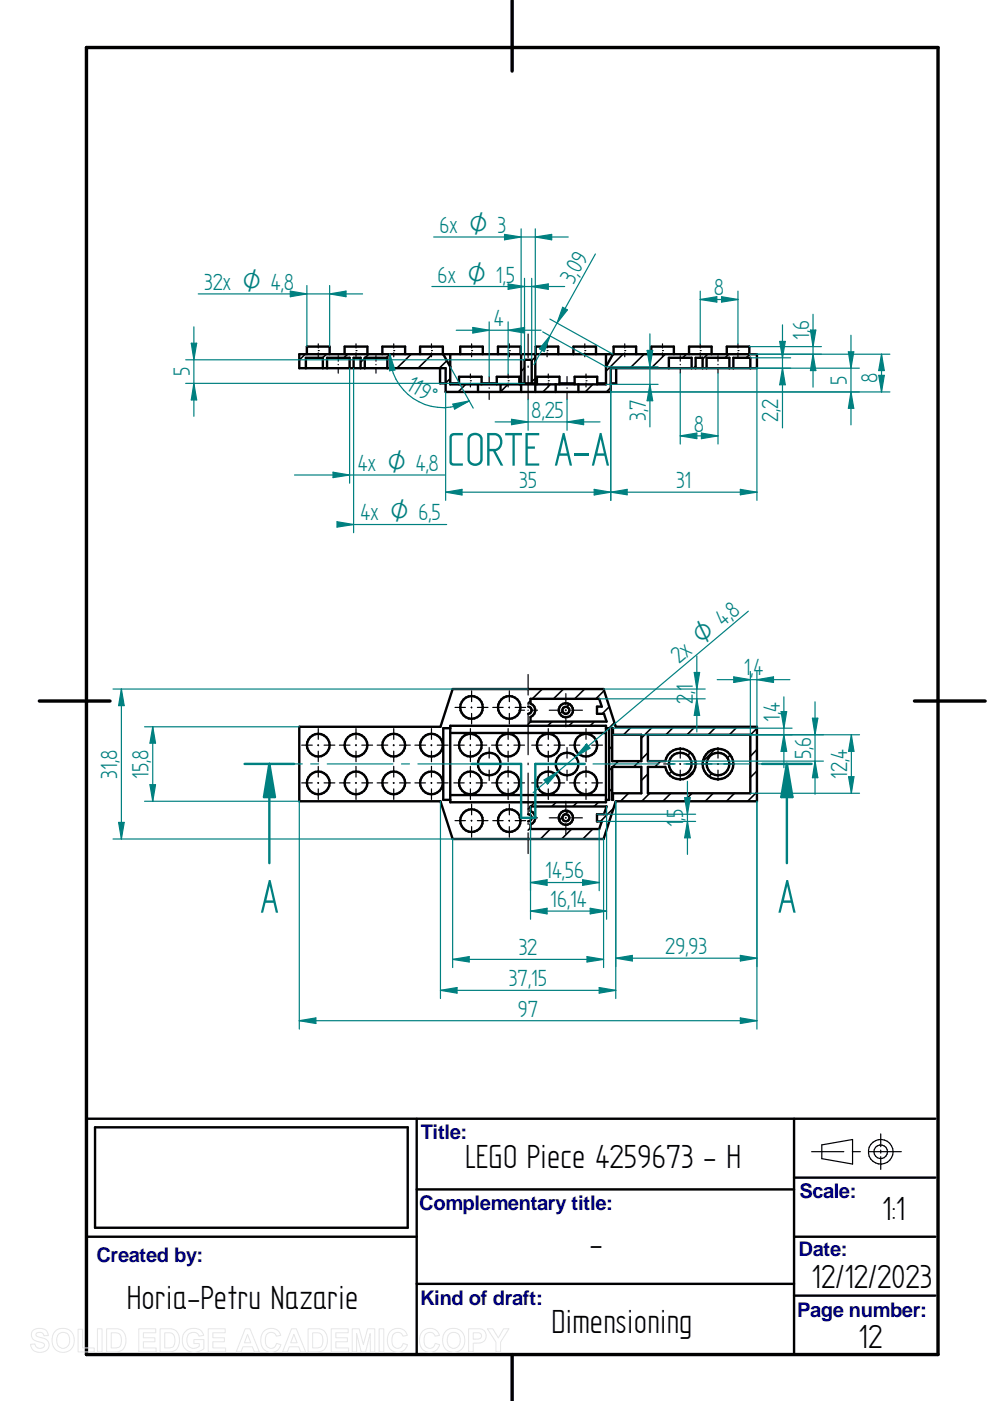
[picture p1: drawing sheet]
<svg xmlns="http://www.w3.org/2000/svg" width="210mm" height="297mm" viewBox="0 0 210 297" stroke-linecap="round" stroke-linejoin="round" font-family="sans-serif">
<path d="M18.3 10.1h180.6v277.1h-180.6zM108.6 .1v15M8.3 148.6h15M193.9 148.6h15M108.6 287.2v9.9" fill="none" stroke="#000" stroke-width=".72"/>
<g fill="none" stroke="#000" stroke-width=".51">
<path d="M63.5 154.1h29.9l2.6-8h32l2.6 8h29.9v15.8h-29.9l-2.6 8h-32l-2.6-8h-29.9zM95.5 155.4h33M95.5 153.9h33v16.2h-33zM95.5 154.4h-1.5v15.2h1.5M112 149.8a.76 .76 0 0 1 .7 .8 .76 .76 0 0 1-.7 .7M112.5 148.2h14.5l.6 1.6h-1v1.5h1.5l.5 1.7h-16.1v-1a1.51 1.51 0 0 0 1-1.4 1.51 1.51 0 0 0-1-1.4zM128.5 154.4h.7v15.2h-.7M129.8 154.4h.2v1.4h6v5.6h-6.2zM137.4 155.8h21.7v12.4h-21.7v-5.6h3.7a3.2 3.2 0 0 0 4.9 2.1 3.2 3.2 0 0 0 0-5.4 3.2 3.2 0 0 0-4.9 2.1h-3.7zM95.5 168.6h33M112 172.6a.74 .74 0 0 1 .7 .8 .74 .74 0 0 1-.7 .7M112.5 171h16.1l-.5 1.6h-1.5v1.6h1l-.6 1.6h-14.5v-1a1.51 1.51 0 0 0 1-1.4 1.51 1.51 0 0 0-1-1.4z"/>
<path d="M129.8 162.6h6.2v5.6h-6v1.4h-.2zM20.2 239h66.2v21.3h-66.2zM88.3 237.2v50M168.4 237.2v50M198.3 237.2h-180v50M88.3 252.2h80.1M168.4 249.7h29.9M18.3 262.2h70M88.3 272.2h80.1M168.4 262.2h29.9M168.4 274.7h29.9"/>
<circle cx="67.5" cy="158" r="2.4"/>
<circle cx="75.5" cy="158" r="2.4"/>
<circle cx="83.5" cy="158" r="2.4"/>
<circle cx="91.5" cy="158" r="2.41"/>
<circle cx="99.7" cy="158" r="2.4"/>
<circle cx="100" cy="150" r="2.4"/>
<circle cx="107.7" cy="158" r="2.4"/>
<circle cx="108" cy="150" r="2.4"/>
<circle cx="116.2" cy="158" r="2.4"/>
<circle cx="120" cy="150.6" r=".76"/>
<circle cx="120" cy="150.6" r="1.51"/>
<circle cx="124.2" cy="158" r="2.4"/>
<circle cx="67.5" cy="166" r="2.4"/>
<circle cx="75.5" cy="166" r="2.4"/>
<circle cx="83.5" cy="166" r="2.4"/>
<circle cx="91.5" cy="166" r="2.4"/>
<circle cx="99.7" cy="166" r="2.4"/>
<circle cx="100" cy="174" r="2.4"/>
<circle cx="103.7" cy="162" r="2.41"/>
<circle cx="107.7" cy="166" r="2.4"/>
<circle cx="108" cy="174" r="2.4"/>
<circle cx="116.2" cy="166" r="2.4"/>
<circle cx="120" cy="173.4" r="1.5"/>
<circle cx="120" cy="173.4" r=".74"/>
<circle cx="120.2" cy="162" r="2.41"/>
<circle cx="124.2" cy="166" r="2.4"/>
<circle cx="144.2" cy="162" r="2.41"/>
<circle cx="152.2" cy="162" r="3.3"/>
<circle cx="152.2" cy="162" r="2.41"/>
</g>
<g fill="none" stroke="#000" stroke-width=".25">
<path d="M64 158h2.2M67.4 158h.2M67.5 154.5v2.3M67.5 157.9v.2M67.5 159.3v2.2M68.7 158h2.3M72 158h2.2M75.4 158h.2M75.5 154.5v2.3M75.5 157.9v.2M75.5 159.3v2.2M76.7 158h2.3"/>
<path d="M80 158h2.2M83.4 158h.2M83.5 154.5v2.3M83.5 157.9v.2M83.5 159.3v2.2M84.7 158h2.3M88 158h2.2M91.4 158h.2M91.5 154.5v2.3M91.5 157.9v.2M91.5 159.3v2.2M92.7 158h2.3"/>
<path d="M96.2 158h2.2M96.5 150h2.2M99.6 158h.2M99.7 154.5v2.3M99.7 157.9v.2M99.7 159.3v2.2M99.9 150h.1M100 146.5v2.3M100 149.9v.2M100 151.3v2.2M101 158h2.2M101.2 150h2.3"/>
<path d="M103.7 158.5v2.2M104.2 158h2.2M104.5 150h2.2M107.6 158h.2M107.7 154.5v2.3M107.7 157.9v.2M107.7 159.3v2.2M107.9 150h.1M108 146.5v2.3M108 149.9v.2M108 151.3v2.2M109 158h2.2"/>
<path d="M109.2 150h2.3M110 150.6h1.2M111.9 150.6h.1M112 143v4.4M112 149.1v.4M112 151.3v8.7M112.7 150.6h1.3M112.7 158h2.2M116.1 158h.2M116.2 154.5v2.3M116.2 157.9v.2M116.2 159.3v2.2"/>
<path d="M116.5 150.6h2.2M117.5 158h2.2M119.8 150.6h.3M120 147.1v2.3M120 150.5v.2M120 151.8v2.3M120.2 158.5v2.2M120.7 158h2.2M121.2 150.6h2.3M124.1 158h.2M124.2 154.5v2.3M124.2 157.9v.2"/>
<path d="M124.2 159.3v2.2M125.5 158h2.2M144.2 158.5v2.2M152.2 158.5v2.2M64 166h2.2M67.4 166h.2M67.5 162.5v2.3M67.5 165.9v.2M67.5 167.3v2.2M68.7 166h2.3M72 166h2.2M75.4 166h.2"/>
<path d="M75.5 162.5v2.3M75.5 165.9v.2M75.5 167.3v2.2M76.7 166h2.3M80 166h2.2M83.4 166h.2M83.5 162.5v2.3M83.5 165.9v.2M83.5 167.3v2.2M84.7 166h2.3M88 166h2.2M91.4 166h.2"/>
<path d="M91.5 162.5v2.3M91.5 165.9v.2M91.5 167.3v2.2M92.7 166h2.3M96.2 166h2.2M96.5 174h2.2M99.6 166h.2M99.7 162.5v2.3M99.7 165.9v.2M99.7 167.3v2.2M99.9 174h.1M100 170.5v2.3"/>
<path d="M100 173.9v.2M100 175.3v2.2M100.2 162h2.2M101 166h2.2M101.2 174h2.3M103.6 162h.2M103.7 161.9v.2M103.7 163.3v2.2M104.2 166h2.2M104.5 174h2.2M105 162h2.2M107.6 166h.2"/>
<path d="M107.7 162.5v2.3M107.7 165.9v.2M107.7 167.3v2.2M107.9 174h.1M108 170.5v2.3M108 173.9v.2M108 175.3v2.2M109 166h2.2M109.2 174h2.3M110 173.4h1.2M111.9 173.4h.1M112 161.8v.3"/>
<path d="M112 163.9v8.8M112 174.5v.3M112 176.6v4.4M112.7 173.4h1.3M112.7 166h2.2M116.1 166h.2M116.2 162.5v2.3M116.2 165.9v.2M116.2 167.3v2.2M116.5 173.4h2.2M116.7 162h2.3M117.5 166h2.2"/>
<path d="M119.8 173.4h.3M120 169.9v2.2M120 173.3v.2M120 174.7v2.2M120.1 162h.2M120.2 161.9v.2M120.2 163.3v2.2M120.7 166h2.2M121.2 173.4h2.3M121.5 162h2.2M124.1 166h.2M124.2 162.5v2.3"/>
<path d="M124.2 165.9v.2M124.2 167.3v2.2M125.5 166h2.2M140.7 162h2.3M144.1 162h.2M144.2 161.9v.2M144.2 163.3v2.2M145.5 162h2.2M148.7 162h2.3M152.1 162h.2M152.2 161.9v.2M152.2 163.3v2.2"/>
<path d="M153.5 162h2.2M172.1 244.2h6.8M174.2 242.7l6.6-1.1v5.2l-6.6-1.1zM180.7 244.2h1.7M184.2 244.2h6.9M186.7 240.4v2.7M186.7 243.8v.7M186.7 245.2v2.7"/>
<circle cx="186.7" cy="244.2" r="1.44"/>
<circle cx="186.7" cy="244.2" r="2.61"/>
</g>
<g fill="none" stroke="#000" stroke-width=".34">
<path d="M112.5 148.5l-.5 .6M112.6 153l-.6 .5M115 146.1l-2.1 2.1M117.1 153l-1 .9M119.3 150.8l-.6 .5M119.5 146.1l-2.2 2.1M120.7 149.3l-.6 .6M121.5 153l-.8 .9M124 146.1l-2.2 2.1M126 153l-.9 .9M128.1 146.4l-1.8 1.8M129.2 149.8l-1.5 1.5"/>
<path d="M129.8 158.2l-.6 .6M130.3 153.2l-1.2 1.2M133.9 154.1l-1.7 1.7M137.4 159.6l-1.4 1.4M138.4 154.1l-2.4 2.4M142.9 154.1l-1.7 1.7M146.4 159.6l-.6 .6M147.4 154.1l-1.7 1.7M151.6 158.8l-2.5 2.6M151.8 154.1l-1.6 1.7M156.3 154.1l-1.7 1.7M160.5 154.4l-1.4 1.4"/>
<path d="M160.5 158.9l-1.4 1.5M112.5 171l-.5 .5M112.5 175.5l-.5 .5M113.4 170.1l-.9 .9M116.7 175.8l-2.1 2.1M117.9 170.1l-.9 .9M119.3 173.2l-.7 .7M120.5 172l-.7 .7M121.2 175.8l-2.1 2.1M122.4 170.1l-.9 .9M125.7 175.8l-2.1 2.1M126.9 170.1l-.9 .9"/>
<path d="M129.8 167.2l-.6 .6M129.8 162.7l-.6 .6M130 171.4l-2.7 2.8M131.1 161.4l-1.2 1.2M133.3 168.2l-1.7 1.7M135.6 161.4l-1.2 1.2M137.4 164.1l-1.4 1.4M137.8 168.2l-1.7 1.7M140.1 161.4l-1.2 1.2M142.2 168.2l-1.7 1.7M142.4 163.5l-.6 .6M146.7 168.2l-1.7 1.7"/>
<path d="M147.2 163.2l-1.7 1.8M150.9 164l-.6 .6M151.2 168.2l-1.7 1.7M154.9 160.1l-.7 .6M155.7 168.2l-1.7 1.7M160.5 163.4l-1.4 1.4M160.5 167.9l-2 2"/>
</g>
<g fill="none" stroke="#008080" stroke-width=".25">
<path d="M57.1 162h7M65.9 162h1.7M69.4 162h13.9M85.1 162h1.7M88.6 162h14M104.4 162h1.7M107.9 162h2.6M113.5 162h6.9M122.2 162h1.8M125.7 162h14M141.5 162h1.7M145 162h13.9"/>
<path d="M160.7 162h1.7M164.2 162h2.6"/>
</g>
<path d="M62.4 162h-5.3v21M100 162h10.5v11.4h3v-11.4h10.5M161.6 162h5.2" fill="none" stroke="#008080" stroke-width=".51"/>
<path d="M57.1 162l1.2 7h-2.3z" fill="#008080"/>
<path d="M57.1 162l1.2 7h-2.3zM166.8 162v21" fill="none" stroke="#008080" stroke-width=".51"/>
<path d="M166.8 162l1.2 7h-2.3z" fill="#008080"/>
<path d="M51.9 162h5.2M166.8 162l1.2 7h-2.3zM166.8 162h5.3" fill="none" stroke="#008080" stroke-width=".51"/>
<g fill="none" stroke="#000" stroke-width=".34">
<path d="M64.7 75.1l-1.2 1.2M69.2 75.1l-.8 .8M73.7 75.1l-.8 .8M77.3 75.9l-.8 .9M78.2 75.1l-.8 .8M82.7 75.1l-.8 .8M87.2 75.1l-3 3M91.7 75.1l-3.1 3M94.7 76.5l-1.6 1.6M111.2 78l-.7 .7M113.5 75.7l-.8 .8M132.1 75.1l-3.6 3.6"/>
<path d="M136.6 75.1l-3 3M141.1 75.1l-3.1 3M145.5 75.1l-.8 .8M147.5 77.6l-.5 .5M150 75.1l-1 1.1M154.5 75.1l-.8 .8M159 75.1l-.8 .8M95.5 80.3l-1 .9M98.7 81.5l-1.5 1.6M107.7 81.5l-1.6 1.6M113.5 80.2l-.8 .7M116.7 81.5l-1.6 1.6"/>
<path d="M125.7 81.5l-1.6 1.6M129.5 82.2l-.9 .9"/>
</g>
<g fill="none" stroke="#000" stroke-width=".51">
<path d="M64.9 78.1v-2.2h3.6v2.2M69.9 75.1v-1.6h-4.8v1.6M74.1 78.1v-2.2h-4.8v2.2M75 78.1v-2.2h1.5v2.2M77.3 78.1v-2.2h4.8v2.2M77.9 75.1v-1.6h-4.8v1.6M85.9 75.1v-1.6h-4.8v1.6M93.3 78.1v3.2h1.2M93.9 75.1v-1.6h-4.8v1.6M94 75.1l1.5 2.7M95.5 75.1v6.4h33v-6.4M102.4 75.1v-1.6h-4.8v1.6"/>
<path d="M110.4 75.1v-1.6h-4.8v1.6M110.5 75.1v6.2M113.5 75.1v6.2M113.5 75.1h-50v3h31v5h35v-5h31v-3h-30.5M113.5 75.1h16.5M118.4 75.1v-1.6h-4.8v1.6M126.4 75.1v-1.6h-4.8v1.6M130 75.1l-1.5 2.7M130.6 78.1v3.2h-1.1M134.9 75.1v-1.6h-4.8v1.6M142.9 75.1v-1.6h-4.8v1.6M146.6 78.1v-2.2h-4.8v2.2"/>
<path d="M147.5 78.1v-2.2h1.5v2.2M150.9 75.1v-1.6h-4.8v1.6M154.6 78.1v-2.2h-4.8v2.2M155.5 78.1v-2.2h3.6v2.2M158.9 75.1v-1.6h-4.8v1.6M95.5 81.3h1.8M101.3 81.5v1.6M102.1 81.5v-1.6h-4.8v1.6M102.1 81.3h3.2M106.1 81.5v1.6M110.1 81.5v-1.6h-4.8v1.6M110.1 81.3h3.7"/>
<path d="M110.5 81.5v1.6M112.7 81.3v-5h-1.5v5M113.5 81.5v1.6M117.8 81.5v1.6M118.6 81.5v-1.6h-4.8v1.6M118.6 81.3h3.2M122.6 81.5v1.6M126.6 81.5v-1.6h-4.8v1.6M126.6 81.3h1.9"/>
</g>
<g fill="none" stroke="#000" stroke-width=".25">
<path d="M67.5 74.3h.1M67.5 72.9v.9M67.5 74.8v.8M71.7 75.4v1.2M71.7 77.3h.1M71.7 78v1.1M75.5 74.3h.1M75.5 72.9v.9M75.5 74.8v.8M79.7 75.4v1.2M79.7 77.3h.1M79.7 78v1.1"/>
<path d="M83.5 74.3h.1M83.5 72.9v.9M83.5 74.8v.8M91.5 74.3h.1M91.5 72.9v.9M91.5 74.8v.8M99.7 79.3v.9M100 74.3h.1M100 72.9v.9M100 74.8v.8M103.7 79.8v1.6M107.7 79.3v.9"/>
<path d="M108 74.3h.1M108 72.9v.9M108 74.8v.8M112 70.8v5M112 77.6v.3M112 79.7v5M116 74.3h.1M116 72.9v.9M116 74.8v.8M116.2 79.3v.9M120.2 79.8v1.6M124 74.3h.1"/>
<path d="M124 72.9v.9M124 74.8v.8M124.2 79.3v.9M132.5 74.3h.1M132.5 72.9v.9M132.5 74.8v.8M140.5 74.3h.1M140.5 72.9v.9M140.5 74.8v.8M144.2 75.4v1.2M144.2 77.3h.1M144.2 78v1.1"/>
<path d="M148.5 74.3h.1M148.5 72.9v.9M148.5 74.8v.8M152.2 75.4v1.2M152.2 77.3h.1M152.2 78v1.1M156.5 74.3h.1M156.5 72.9v.9M156.5 74.8v.8M99.7 80.7h.1M99.7 81.2v.8M103.7 82.2v.1"/>
<path d="M103.7 83.1v1.6M107.7 80.7h.1M107.7 81.2v.8M116.2 80.7h.1M116.2 81.2v.8M120.2 82.2v.1M120.2 83.1v1.6M124.2 80.7h.1M124.2 81.2v.8"/>
</g>
<path d="M160.5 75.1h28.2M186.3 79.6h1.2l-.6 3.5zM129.5 83.1h59.2" fill="none" stroke="#008080" stroke-width=".25"/>
<path d="M186.3 79.6h1.2l-.6 3.5z" fill="#008080"/>
<path d="M186.9 75.1l.6 3.5h-1.2z" fill="none" stroke="#008080" stroke-width=".25"/>
<path d="M186.9 75.1l.6 3.5h-1.2z" fill="#008080"/>
<path d="M158.9 75.1h15.3M158.9 73.5h15.3M172.4 75.1l.6 3.5h-1.2zM186.9 75.1v8" fill="none" stroke="#008080" stroke-width=".25"/>
<path d="M172.4 75.1l.6 3.5h-1.2z" fill="#008080"/>
<path d="M171.8 70h1.2l-.6 3.5z" fill="none" stroke="#008080" stroke-width=".25"/>
<path d="M171.8 70h1.2l-.6 3.5z" fill="#008080"/>
<path d="M148.5 63.5l3.5-.6v1.2zM148.5 61.7v11.2M156.5 61.7v11.2M172.4 66.6v15.5" fill="none" stroke="#008080" stroke-width=".25"/>
<path d="M148.5 63.5l3.5-.6v1.2z" fill="#008080"/>
<path d="M153 62.9l3.5 .6-3.5 .6z" fill="none" stroke="#008080" stroke-width=".25"/>
<path d="M153 62.9l3.5 .6-3.5 .6z" fill="#008080"/>
<path d="M144.2 79.1v15M148.5 63.5h8M152.2 79.1v15M144.2 92.4l3.5-.6v1.2z" fill="none" stroke="#008080" stroke-width=".25"/>
<path d="M144.2 92.4l3.5-.6v1.2z" fill="#008080"/>
<path d="M148.7 91.8l3.5 .6-3.5 .6z" fill="none" stroke="#008080" stroke-width=".25"/>
<path d="M148.7 91.8l3.5 .6-3.5 .6z" fill="#008080"/>
<path d="M129.5 78.1h52.7M129.5 83.1h52.7M144.2 92.4h8M180.4 83.1l.6 3.5h-1.1z" fill="none" stroke="#008080" stroke-width=".25"/>
<path d="M180.4 83.1l.6 3.5h-1.1z" fill="#008080"/>
<path d="M179.9 74.6h1.1l-.6 3.5z" fill="none" stroke="#008080" stroke-width=".25"/>
<path d="M179.9 74.6h1.1l-.6 3.5z" fill="#008080"/>
<path d="M180.4 71.1v19M63.5 169.9v48.3M160.5 169.9v48.3M63.5 216.4l3.5-.6v1.2z" fill="none" stroke="#008080" stroke-width=".25"/>
<path d="M63.5 216.4l3.5-.6v1.2z" fill="#008080"/>
<path d="M157 215.8l3.5 .6-3.5 .6z" fill="none" stroke="#008080" stroke-width=".25"/>
<path d="M157 215.8l3.5 .6-3.5 .6z" fill="#008080"/>
<path d="M39.4 76.3h71.8M40.6 72.8h1.1l-.6 3.5zM39.4 81.3h71.8M63.5 216.4h97" fill="none" stroke="#008080" stroke-width=".25"/>
<path d="M40.6 72.8h1.1l-.6 3.5z" fill="#008080"/>
<path d="M41.1 81.3l.6 3.5h-1.1z" fill="none" stroke="#008080" stroke-width=".25"/>
<path d="M41.1 81.3l.6 3.5h-1.1z" fill="#008080"/>
<path d="M41.1 69.3v19M24 146.1h88M25.7 146.1l.6 3.5h-1.2zM24 177.9h104" fill="none" stroke="#008080" stroke-width=".25"/>
<path d="M25.7 146.1l.6 3.5h-1.2z" fill="#008080"/>
<path d="M25.1 174.4h1.2l-.6 3.5z" fill="none" stroke="#008080" stroke-width=".25"/>
<path d="M25.1 174.4h1.2l-.6 3.5z" fill="#008080"/>
<path d="M25.7 146.1v31.8M30.6 154.1h32.9M30.6 169.9h32.9M31.8 166.4h1.2l-.6 3.5z" fill="none" stroke="#008080" stroke-width=".25"/>
<path d="M31.8 166.4h1.2l-.6 3.5z" fill="#008080"/>
<path d="M32.4 154.1l.6 3.5h-1.2z" fill="none" stroke="#008080" stroke-width=".25"/>
<path d="M32.4 154.1l.6 3.5h-1.2z" fill="#008080"/>
<path d="M74.1 78.1v24.3M70.6 100.1l3.5 .6-3.5 .6zM32.4 154.1v15.8" fill="none" stroke="#008080" stroke-width=".25"/>
<path d="M70.6 100.1l3.5 .6-3.5 .6z" fill="#008080"/>
<path d="M75 78.1v34.8M62.4 100.7h31.9M71.5 110.6l3.5 .6-3.5 .6z" fill="none" stroke="#008080" stroke-width=".25"/>
<path d="M71.5 110.6l3.5 .6-3.5 .6z" fill="#008080"/>
<path d="M110.5 48.5v26.6M113.5 50.2l3.5-.5v1.1zM113.5 48.5v26.6M71.7 111.2h23" fill="none" stroke="#008080" stroke-width=".25"/>
<path d="M113.5 50.2l3.5-.5v1.1z" fill="#008080"/>
<path d="M107 49.7l3.5 .5-3.5 .6z" fill="none" stroke="#008080" stroke-width=".25"/>
<path d="M107 49.7l3.5 .5-3.5 .6z" fill="#008080"/>
<path d="M91.9 50.2h28.6M111.2 59v17.3M112.7 59v17.3M112.7 60.7l3.5-.5v1.1z" fill="none" stroke="#008080" stroke-width=".25"/>
<path d="M112.7 60.7l3.5-.5v1.1z" fill="#008080"/>
<path d="M107.7 60.2l3.5 .5-3.5 .6z" fill="none" stroke="#008080" stroke-width=".25"/>
<path d="M107.7 60.2l3.5 .5-3.5 .6z" fill="#008080"/>
<path d="M91.6 60.7h28.1M115.1 70.4l13.4 7.4M116.6 67.6l13.4 7.5M119.3 65.2l1 .5-2.2 2.8z" fill="none" stroke="#008080" stroke-width=".25"/>
<path d="M119.3 65.2l1 .5-2.2 2.8z" fill="#008080"/>
<path d="M116.6 71.2l-1.2 3.3-1-.5z" fill="none" stroke="#008080" stroke-width=".25"/>
<path d="M116.6 71.2l-1.2 3.3-1-.5z" fill="#008080"/>
<path d="M126.2 53.8l-13 23.5M96 177.9v27.2M128 177.9v27.2M96 203.4l3.5-.6v1.2z" fill="none" stroke="#008080" stroke-width=".25"/>
<path d="M96 203.4l3.5-.6v1.2z" fill="#008080"/>
<path d="M124.5 202.8l3.5 .6-3.5 .6z" fill="none" stroke="#008080" stroke-width=".25"/>
<path d="M124.5 202.8l3.5 .6-3.5 .6z" fill="#008080"/>
<path d="M129.5 78.1v28M160.5 78.1v28M129.5 104.4l3.5-.6v1.1zM96 203.4h32" fill="none" stroke="#008080" stroke-width=".25"/>
<path d="M129.5 104.4l3.5-.6v1.1z" fill="#008080"/>
<path d="M157 103.8l3.5 .6-3.5 .5z" fill="none" stroke="#008080" stroke-width=".25"/>
<path d="M157 103.8l3.5 .6-3.5 .5z" fill="#008080"/>
<path d="M129.5 104.4h31M130.6 169.9v35M160.5 169.9v35M130.6 203.2l3.5-.6v1.2z" fill="none" stroke="#008080" stroke-width=".25"/>
<path d="M130.6 203.2l3.5-.6v1.2z" fill="#008080"/>
<path d="M157 202.6l3.5 .6-3.5 .6z" fill="none" stroke="#008080" stroke-width=".25"/>
<path d="M157 202.6l3.5 .6-3.5 .6z" fill="#008080"/>
<path d="M65.1 60.5v13M69.9 60.5v13M69.9 62.3l3.5-.6v1.2zM130.6 203.2h29.9" fill="none" stroke="#008080" stroke-width=".25"/>
<path d="M69.9 62.3l3.5-.6v1.2z" fill="#008080"/>
<path d="M61.6 61.7l3.5 .6-3.5 .6z" fill="none" stroke="#008080" stroke-width=".25"/>
<path d="M61.6 61.7l3.5 .6-3.5 .6z" fill="#008080"/>
<path d="M42 62.3h34.9M94.5 83.1v23M129.5 83.1v23M94.5 104.4l3.5-.6v1.1z" fill="none" stroke="#008080" stroke-width=".25"/>
<path d="M94.5 104.4l3.5-.6v1.1z" fill="#008080"/>
<path d="M126 103.8l3.5 .6-3.5 .5z" fill="none" stroke="#008080" stroke-width=".25"/>
<path d="M126 103.8l3.5 .6-3.5 .5z" fill="#008080"/>
<path d="M82.6 75.1l1.1 3.3-1.1 .2zM95.5 77.8l4.8 8.7M94.5 104.4h35" fill="none" stroke="#008080" stroke-width=".25"/>
<path d="M82.6 75.1l1.1 3.3-1.1 .2z" fill="#008080"/>
<path d="M96 85.7l3.5-.7-3.1 1.7z" fill="none" stroke="#008080" stroke-width=".25"/>
<path d="M96 85.7l3.5-.7-3.1 1.7z" fill="#008080"/>
<path d="M82.6 75.1a11.3 11.3 0 0 0 16.9 9.9M108.5 88.9l3.5 .6-3.5 .5zM112 84.7v6.5M120.2 84.7v6.5" fill="none" stroke="#008080" stroke-width=".25"/>
<path d="M108.5 88.9l3.5 .6-3.5 .5z" fill="#008080"/>
<path d="M120.2 89.5l3.5-.6v1.1z" fill="none" stroke="#008080" stroke-width=".25"/>
<path d="M120.2 89.5l3.5-.6v1.1z" fill="#008080"/>
<path d="M159.1 75.9h8.5M159.1 78.1h8.5M165.3 72.4h1.2l-.6 3.5zM105 89.5h22.2" fill="none" stroke="#008080" stroke-width=".25"/>
<path d="M165.3 72.4h1.2l-.6 3.5z" fill="#008080"/>
<path d="M165.9 78.1l.6 3.5h-1.2z" fill="none" stroke="#008080" stroke-width=".25"/>
<path d="M165.9 78.1l.6 3.5h-1.2z" fill="#008080"/>
<path d="M100.2 69.4l3.5 .6-3.5 .6zM103.7 68.2v11.6M107.7 68.2v11.1M165.9 68.9v21.8" fill="none" stroke="#008080" stroke-width=".25"/>
<path d="M100.2 69.4l3.5 .6-3.5 .6z" fill="#008080"/>
<path d="M107.7 70l3.5-.6v1.2z" fill="none" stroke="#008080" stroke-width=".25"/>
<path d="M107.7 70l3.5-.6v1.2z" fill="#008080"/>
<path d="M96.7 70h18M158.7 129.6l-45.7 38.5M115.4 165.4l3-1.9-2.3 2.7z" fill="none" stroke="#008080" stroke-width=".25"/>
<path d="M115.4 165.4l3-1.9-2.3 2.7z" fill="#008080"/>
<path d="M124.4 157.7l.7 .9-3.1 1.8z" fill="none" stroke="#008080" stroke-width=".25"/>
<path d="M124.4 157.7l.7 .9-3.1 1.8z" fill="#008080"/>
<path d="M126.6 172.6h20.9M126.6 174.2h20.9M145.2 169.1h1.1l-.5 3.5z" fill="none" stroke="#008080" stroke-width=".25"/>
<path d="M145.2 169.1h1.1l-.5 3.5z" fill="#008080"/>
<path d="M145.8 174.2l.5 3.4h-1.1z" fill="none" stroke="#008080" stroke-width=".25"/>
<path d="M145.8 174.2l.5 3.4h-1.1z" fill="#008080"/>
<path d="M112.5 175.8v13M127 175.8v13M145.8 165.7v15.4M123.5 186.5l3.5 .6-3.5 .6z" fill="none" stroke="#008080" stroke-width=".25"/>
<path d="M123.5 186.5l3.5 .6-3.5 .6z" fill="#008080"/>
<path d="M112.5 187.1l3.5-.6v1.2z" fill="none" stroke="#008080" stroke-width=".25"/>
<path d="M112.5 187.1l3.5-.6v1.2z" fill="#008080"/>
<path d="M112.5 171v23.9M128.6 171v23.9M112.5 193.2l3.5-.6v1.2zM112.5 187.1h14.5" fill="none" stroke="#008080" stroke-width=".25"/>
<path d="M112.5 193.2l3.5-.6v1.2z" fill="#008080"/>
<path d="M125.1 192.6l3.5 .6-3.5 .6z" fill="none" stroke="#008080" stroke-width=".25"/>
<path d="M125.1 192.6l3.5 .6-3.5 .6z" fill="#008080"/>
<path d="M93.4 169.9v41.8M130.6 169.9v41.8M112.5 193.2h16.1M93.4 210l3.5-.6v1.2z" fill="none" stroke="#008080" stroke-width=".25"/>
<path d="M93.4 210l3.5-.6v1.2z" fill="#008080"/>
<path d="M127 209.4l3.6 .6-3.6 .6z" fill="none" stroke="#008080" stroke-width=".25"/>
<path d="M127 209.4l3.6 .6-3.6 .6z" fill="#008080"/>
<path d="M155.6 143.5l3.5 .6-3.5 .6zM159.1 142.4v13.4M160.5 142.4v11.7M93.4 210h37.2" fill="none" stroke="#008080" stroke-width=".25"/>
<path d="M155.6 143.5l3.5 .6-3.5 .6z" fill="#008080"/>
<path d="M160.5 144.1l3.5-.6v1.2z" fill="none" stroke="#008080" stroke-width=".25"/>
<path d="M160.5 144.1l3.5-.6v1.2z" fill="#008080"/>
<path d="M127 148.2h22.5M128 146.1h21.5M147.7 148.2l.6 3.5h-1.1zM152.1 144.1h15.4" fill="none" stroke="#008080" stroke-width=".25"/>
<path d="M147.7 148.2l.6 3.5h-1.1z" fill="#008080"/>
<path d="M147.2 142.6h1.1l-.6 3.5z" fill="none" stroke="#008080" stroke-width=".25"/>
<path d="M147.2 142.6h1.1l-.6 3.5z" fill="#008080"/>
<path d="M147.7 139.1v16.1M159.1 155.8h23.1M159.1 168.2h23.1M179.9 164.7h1.2l-.6 3.5z" fill="none" stroke="#008080" stroke-width=".25"/>
<path d="M179.9 164.7h1.2l-.6 3.5z" fill="#008080"/>
<path d="M180.5 155.8l.6 3.5h-1.2z" fill="none" stroke="#008080" stroke-width=".25"/>
<path d="M180.5 155.8l.6 3.5h-1.2z" fill="#008080"/>
<path d="M137.4 155.8h37.2M172.3 152.3h1.1l-.6 3.5zM180.5 155.8v12.4M137.4 161.4h37.2" fill="none" stroke="#008080" stroke-width=".25"/>
<path d="M172.3 152.3h1.1l-.6 3.5z" fill="#008080"/>
<path d="M172.8 161.4l.6 3.5h-1.1z" fill="none" stroke="#008080" stroke-width=".25"/>
<path d="M172.8 161.4l.6 3.5h-1.1z" fill="#008080"/>
<path d="M128.5 77.8h11M137.2 74.3h1.2l-.6 3.5zM128.5 81.5h11M172.8 148.8v19.6" fill="none" stroke="#008080" stroke-width=".25"/>
<path d="M137.2 74.3h1.2l-.6 3.5z" fill="#008080"/>
<path d="M137.8 81.5l.6 3.5h-1.2z" fill="none" stroke="#008080" stroke-width=".25"/>
<path d="M137.8 81.5l.6 3.5h-1.2z" fill="#008080"/>
<path d="M137.8 70.8v19.7M130 154.4h37.9M130 155.8h37.9M165.6 150.9h1.2l-.6 3.5z" fill="none" stroke="#008080" stroke-width=".25"/>
<path d="M165.6 150.9h1.2l-.6 3.5z" fill="#008080"/>
<path d="M166.2 155.8l.6 3.5h-1.2z" fill="none" stroke="#008080" stroke-width=".25"/>
<path d="M166.2 155.8l.6 3.5h-1.2z" fill="#008080"/>
<path d="M166.2 147.7v15.1" fill="none" stroke="#008080" stroke-width=".25"/>
<g fill="none" stroke="#e6e6e6" stroke-width=".21">
<path d="M7 282.1a2.33 2.33 0 0 1 2.9 .2l.3 .9h-.9a.91 .91 0 0 0-.7-.7 .91 .91 0 0 0-1 .5l.1 .3 .5 .2a2.12 2.12 0 0 1 2.2 1.4 1.76 1.76 0 0 1-2.4 1.8l-.7-.2-.6-.7-.2-.8 .9-.1a1.05 1.05 0 0 0 .9 1 1.05 1.05 0 0 0 1.1-.7 1.7 1.7 0 0 0-1.6-.8 1.39 1.39 0 0 1-.8-2.3zM11.7 282.3a2.47 2.47 0 0 1 3.1-.2 2.47 2.47 0 0 1 .8 3 2.4 2.4 0 0 1-3 1.5 2.4 2.4 0 0 1-1.5-3.1zM12.4 282.9a1.39 1.39 0 0 1 1.7-.3 1.39 1.39 0 0 1 .7 1.5 1.41 1.41 0 0 1-1.4 1.8 1.41 1.41 0 0 1-1.4-1.8l.1-.7zM16.6 281.8h.9v4h2.5v.8h-3.4zM20.7 281.7h.9v4.9h-.9zM20.7 286.6h.1M22.6 281.7h1.8a2.2 2.2 0 0 1 2.3 2.8 2.05 2.05 0 0 1-2.3 2.1h-1.8zM23.6 282.6a1.8 1.8 0 0 1 1.9 .5 2.03 2.03 0 0 1-.4 2.6l-1.5 .1zM29.4 281.7h3.6v.9h-2.6v1h2.5v.9h-2.5v1.3h2.7v.8h-3.7zM34 281.7h1.7a2.2 2.2 0 0 1 2.3 2.8 2.05 2.05 0 0 1-2.2 2.1h-1.8zM34.9 282.6a1.8 1.8 0 0 1 2 .5 2.03 2.03 0 0 1-.5 2.6l-1.5 .1zM39.3 282.3a2.56 2.56 0 0 1 3.6 .2l.3 .6-1 .2a1.36 1.36 0 0 0-1.6-.7 1.36 1.36 0 0 0-1 1.5 1.55 1.55 0 0 0 .8 1.6 1.55 1.55 0 0 0 1.8-.2v-.6h-1.1v-.9h2.1v2a2.7 2.7 0 0 1-4.5-1.2 2.79 2.79 0 0 1 .6-2.5z"/>
<path d="M44.2 281.7h3.6v.9h-2.7v1h2.5v.9h-2.5v1.3h2.7v.8h-3.6zM52 281.7h1l2 4.9h-1.1l-.4-1.1h-2l-.4 1.1h-1zM52.5 282.9l.7 1.8h-1.4zM55.9 282.3a2.15 2.15 0 0 1 3.6 .8l-.9 .2a1.24 1.24 0 0 0-1.6-.7 1.24 1.24 0 0 0-.7 1.5 1.25 1.25 0 0 0 .5 1.6 1.25 1.25 0 0 0 1.6-.3l.2-.6 1 .3a2.19 2.19 0 0 1-2.6 1.6 2.19 2.19 0 0 1-1.7-2.5l.1-.9zM61.8 281.7h1l2 4.9h-1l-.5-1.1h-2l-.4 1.1h-1zM62.3 282.9l.7 1.8h-1.4zM65.3 281.7h1.8a2.2 2.2 0 0 1 2.3 2.8 2.05 2.05 0 0 1-2.3 2.1h-1.8zM66.3 282.6a1.8 1.8 0 0 1 1.9 .5 2.03 2.03 0 0 1-.4 2.6l-1.5 .1zM70.2 281.7h3.6v.9h-2.6v1h2.5v.9h-2.5v1.3h2.7v.8h-3.7zM74.7 281.7h1.5l.8 3.4 .9-3.4h1.6v4.9h-1v-3.9l-1 3.9h-.9l-1-3.9v3.9h-.9zM80.4 281.7h1v4.9h-1zM80.4 286.6h.1"/>
<path d="M82.7 282.3a2.15 2.15 0 0 1 3.7 .8l-1 .2a1.24 1.24 0 0 0-1.6-.7 1.24 1.24 0 0 0-.7 1.5 1.25 1.25 0 0 0 .5 1.6 1.25 1.25 0 0 0 1.6-.3l.3-.6 .9 .3a2.19 2.19 0 0 1-2.6 1.6 2.19 2.19 0 0 1-1.7-2.5l.1-.9zM89.5 282.3a2.15 2.15 0 0 1 3.7 .8l-1 .2a1.24 1.24 0 0 0-1.5-.7 1.24 1.24 0 0 0-.8 1.5 1.25 1.25 0 0 0 .5 1.6 1.25 1.25 0 0 0 1.6-.3l.3-.6 .9 .3a2.19 2.19 0 0 1-2.5 1.6 2.19 2.19 0 0 1-1.8-2.5l.1-.9zM94.5 282.3a2.47 2.47 0 0 1 3.1-.2 2.47 2.47 0 0 1 .8 3 2.4 2.4 0 0 1-3 1.5 2.4 2.4 0 0 1-1.5-3.1zM95.2 282.9a1.39 1.39 0 0 1 1.7-.3 1.39 1.39 0 0 1 .7 1.5 1.41 1.41 0 0 1-1.4 1.8 1.41 1.41 0 0 1-1.4-1.8l.1-.7zM99.4 281.7h1.5a1.58 1.58 0 0 1 2 .8 1.58 1.58 0 0 1-.6 2.1l-.8 .1-1.2 .1v1.8h-.9zM100.3 282.6h.5a.87 .87 0 0 1 1.3 .8l-.5 .4-1.3 .1zM103.3 281.7h1.2l1.2 2 1.1-2h1.1l-1.8 2.9v2h-.9v-2z"/>
</g>
<g font-size="11.3" fill="#008080">
<text x="94.8" y="98.7">CORTE A-A</text>
<text x="55.2" y="193.5">A</text>
<text x="164.9" y="193.5">A</text>
</g>
<g font-size="8">
<text x="98.6" y="247.6">LEGO Piece 4259673 - H</text>
<text x="187.1" y="258.7">1:1</text>
<text x="125" y="266.1">-</text>
<text x="172.1" y="273.1">12/12/2023</text>
<text x="26.9" y="277.5">Horia-Petru Nazarie</text>
<text x="116.9" y="282.5">Dimensioning</text>
<text x="182" y="285.7">12</text>
</g>
<g font-size="5.6" fill="#008080">
<text x="93.2" y="49.4">6x O 3</text>
<text x="92.8" y="59.9">6x O 1,5</text>
<text x="122.8" y="58.2" transform="rotate(-61 122.8 58.2)">09</text>
<text x="43.3" y="61.4">32x O 4,8</text>
<text x="121.6" y="60.3" transform="rotate(-61 121.6 60.3)">3,</text>
<text x="151.4" y="62.6">8</text>
<text x="104.7" y="69.1">4</text>
<text x="171.5" y="72.1" transform="rotate(-90 171.5 72.1)">1,6</text>
<text x="40.3" y="79.8" transform="rotate(-90 40.3 79.8)">5</text>
<text x="85.9" y="82.5" transform="rotate(30 85.9 82.5)">119°</text>
<text x="179.6" y="81.6" transform="rotate(-90 179.6 81.6)">5</text>
<text x="186.1" y="81.3" transform="rotate(-90 186.1 81.3)">8</text>
<text x="112.6" y="88.6">8,25</text>
<text x="136.9" y="89.3" transform="rotate(-90 136.9 89.3)">3,7</text>
<text x="165" y="89.5" transform="rotate(-90 165 89.5)">2,2</text>
<text x="147.1" y="91.5">8</text>
<text x="75.9" y="99.8">4x O 4,8</text>
<text x="110.1" y="103.5">35</text>
<text x="143.3" y="103.5">31</text>
<text x="76.5" y="110.3">4x O 6,5</text>
<text x="155.5" y="131.1" transform="rotate(-40 155.5 131.1)">8</text>
<text x="144" y="140.8" transform="rotate(-40 144 140.8)">2x O 4,</text>
<text x="157.7" y="143.2">1,4</text>
<text x="146.9" y="149.2" transform="rotate(-90 146.9 149.2)">2,1</text>
<text x="165.3" y="153.1" transform="rotate(-90 165.3 153.1)">1,4</text>
<text x="172" y="161" transform="rotate(-90 172 161)">5,6</text>
<text x="24.8" y="165.1" transform="rotate(-90 24.8 165.1)">31,8</text>
<text x="31.5" y="165.1" transform="rotate(-90 31.5 165.1)">15,8</text>
<text x="179.6" y="165.1" transform="rotate(-90 179.6 165.1)">12,4</text>
<text x="144.9" y="175.4" transform="rotate(-90 144.9 175.4)">1,5</text>
<text x="115.6" y="186.2">14,56</text>
<text x="116.7" y="192.3">16,14</text>
<text x="110" y="202.5">32</text>
<text x="141.1" y="202.3">29,93</text>
<text x="107.9" y="209.1">37,15</text>
<text x="109.8" y="215.6">97</text>
</g>
<g font-size="4.3" fill="#000080">
<text x="89.2" y="241.5">Title:</text>
<text x="88.9" y="256.6">Complementary title:</text>
<text x="169.5" y="254">Scale:</text>
<text x="20.4" y="267.6">Created by:</text>
<text x="169.3" y="266.2">Date:</text>
<text x="89.1" y="276.6">Kind of draft:</text>
<text x="169" y="279.2">Page number:</text>
</g>
</svg>
